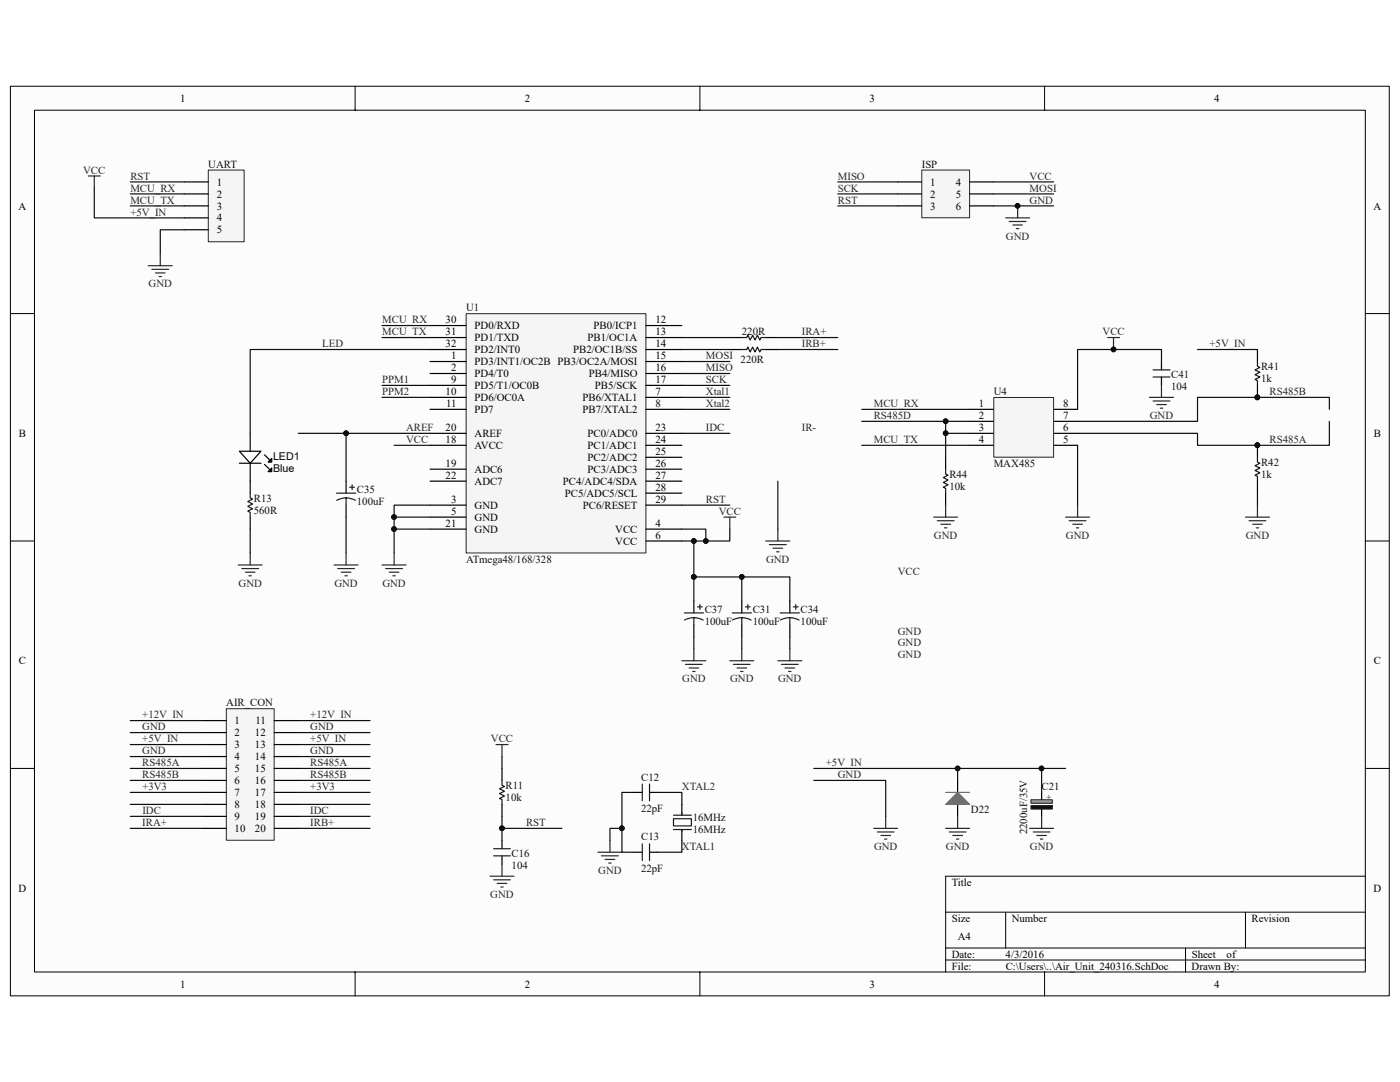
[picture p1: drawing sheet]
<svg xmlns="http://www.w3.org/2000/svg" width="279mm" height="216mm" viewBox="0 0 279 216" stroke-linecap="round" stroke-linejoin="round" font-family="sans-serif">
<path d="M2.1 17.2h275.2v181.5h-275.2z" fill="#fcfcfc"/>
<path d="M2.1 17.2h275.2v181.5h-275.2z" fill="none" stroke="#000" stroke-width=".2"/>
<path d="M6.9 22h265.6v172h-265.6z" fill="#fcfcfc"/>
<g fill="none" stroke="#000" stroke-width=".2">
<path d="M70.9 17.2v4.8M139.7 17.2v4.8M208.5 17.2v4.8M6.9 22h265.6v172h-265.6zM2.1 62.6h4.8M272.5 62.6h4.8M2.1 107.9h4.8M272.5 107.9h4.8M2.1 153.3h4.8M272.5 153.3h4.8M272.5 174.8h-83.8v19.2M70.9 194v4.7"/>
<path d="M139.7 194v4.7M188.7 182h83.8M188.7 189.2h83.8M188.7 191.6h83.8M200.7 182v7.2M208.5 194v4.7M236.6 189.2v4.8M248.6 182v7.2"/>
</g>
<path d="M93 62.6h35.9v47.7h-35.9z" fill="#f5f5f5"/>
<path d="M93 62.6h35.9v47.7h-35.9z" fill="none" stroke="#262626" stroke-width=".2"/>
<g fill="none" stroke="#000" stroke-width=".24">
<path d="M85.8 65h7.2M85.8 67.4h7.2M85.8 69.7h7.2M85.8 72.1h7.2M85.8 74.5h7.2M85.8 76.9h7.2M85.8 79.3h7.2M128.9 65h7.2M128.9 67.4h7.2M128.9 69.7h7.2M128.9 72.1h7.2M128.9 74.5h7.2"/>
<path d="M128.9 76.9h7.2M128.9 79.3h7.2M85.8 81.7h7.2M85.8 86.5h7.2M85.8 88.9h7.2M85.8 93.6h7.2M85.8 96h7.2M128.9 81.7h7.2M128.9 86.5h7.2M128.9 88.9h7.2M128.9 93.6h7.2M128.9 96h7.2"/>
<path d="M128.9 91.2h7.2M128.9 98.4h7.2M85.8 100.8h7.2M85.8 105.6h7.2M85.8 103.2h7.2M128.9 100.8h7.2M128.9 105.6h7.2M128.9 107.9h7.2"/>
</g>
<g fill="none" stroke="#262626" stroke-width=".24">
<path d="M17.6 35.1h2.4M18.8 35.1v2.4M29.6 53h4.8M30.3 53.7h3.4M31 54.5h1.9M31.7 55.2h.5M32 50.6v2.4M66.7 112.7h4.8M67.4 113.5h3.3M68.1 114.2h1.9M68.8 114.9h.5M69.1 110.3v2.4"/>
<path d="M76.2 112.7h4.8M77 113.5h3.3M77.7 114.2h1.9M78.4 114.9h.5M78.7 110.3v2.4M144.5 103.2h2.4M145.6 103.2v2.4"/>
</g>
<g fill="none" stroke="#0e0e0e" stroke-width=".24">
<path d="M18.8 37.5v6h18M26 38.7h10.8M26 41.1h10.8M36.8 45.8h-4.8v4.8M76.2 65h9.6M76.2 67.4h9.6M76.2 76.9h9.6M76.2 79.3h9.6M136.1 76.9h9.5M136.1 79.3h9.5M136.1 74.5h9.5M136.1 72.1h9.5"/>
<path d="M136.1 81.7h9.5M78.7 103.2h7.1M78.7 105.6h7.1M85.8 100.8h-7.1v9.5M136.1 105.6h4.8v2.3M136.1 100.8h9.5"/>
</g>
<g fill="#0e0e0e" stroke="#0e0e0e" stroke-width=".2">
<circle cx="78.6" cy="103.2" r=".46"/>
<circle cx="78.6" cy="105.6" r=".46"/>
<circle cx="140.9" cy="108" r=".47"/>
</g>
<path d="M41.6 34h7.1v14.2h-7.1z" fill="#f5f5f5"/>
<path d="M41.6 33.9h7.1v14.3h-7.1z" fill="none" stroke="#262626" stroke-width=".2"/>
<path d="M36.8 36.3h4.8M36.8 38.7h4.8M36.8 41.1h4.8M36.8 43.5h4.8M36.8 45.8h4.8" fill="none" stroke="#000" stroke-width=".24"/>
<path d="M26 36.3h10.8M59.5 143.8h14.4M59.5 146.2h14.4M59.5 148.6h14.4M59.5 151h14.4M59.5 153.3h14.4M59.5 155.7h14.4" fill="none" stroke="#0e0e0e" stroke-width=".24"/>
<path d="M45.2 141.4h9.5v26.3h-9.5z" fill="#f5f5f5"/>
<path d="M45.2 141.4h9.5v26.3h-9.5z" fill="none" stroke="#262626" stroke-width=".2"/>
<g fill="none" stroke="#000" stroke-width=".24">
<path d="M40.4 143.8h4.7M40.4 146.2h4.7M40.4 148.6h4.7M40.4 151h4.7M40.4 153.3h4.7M40.4 155.7h4.7M40.4 158.1h4.7M54.7 143.8h4.8M54.7 146.2h4.8M54.7 148.6h4.8M54.7 151h4.8M54.7 153.3h4.8"/>
<path d="M54.7 155.7h4.8M54.7 158.1h4.8M100.2 153.3v2.4M126.5 158.1h1.7M129.6 158.1h1.7M207.9 158.1v1.9M40.4 160.5h4.7M40.4 162.9h4.7M40.4 165.3h4.7M54.7 160.5h4.8M54.7 162.9h4.8M54.7 165.3h4.8"/>
<path d="M100.2 160.5v2.4M100.2 167.7v1.7M100.2 170.8v1.6M126.5 170.1h1.7M129.6 170.1h1.7M136.1 160.5v2.2M136.1 165.5v2.2M207.9 161v1.9"/>
</g>
<g fill="none" stroke="#0e0e0e" stroke-width=".24">
<path d="M26 158.1h14.4M26 143.8h14.4M26 146.2h14.4M26 148.6h14.4M26 151h14.4M26 153.3h14.4M26 155.7h14.4M59.5 158.1h14.4M100.2 151v2.3M126.5 158.1h-2.4v7.2M131.3 158.1h4.8v2.4M26 162.9h14.4"/>
<path d="M26 160.5h14.4M26 165.3h14.4M59.5 162.9h14.4M59.5 160.5h14.4M59.5 165.3h14.4M100.2 165.3h11.9M100.2 162.9v4.8M121.7 167.7v-2.4h2.4v4.8h2.4M136.1 167.7v2.4h-4.8"/>
</g>
<path d="M99 148.6h2.4M100.2 148.6v2.4M97.8 174.8h4.8M98.5 175.6h3.4M99.2 176.3h1.9M99.9 177h.5M100.2 172.4v2.4M119.3 170.1h4.8M120 170.8h3.4M120.8 171.5h1.9M121.5 172.2h.5M121.7 167.7v2.4" fill="none" stroke="#262626" stroke-width=".24"/>
<path d="M100.2 155.7v1l.5 .2-1 .5 1 .5-1 .4 1 .5-1 .5 .5 .3v.9M128.2 156.4v3.4M129.6 156.4v3.4M98.5 170.8h3.4M98.5 169.4h3.4M128.2 168.4v3.3M129.6 168.4v3.3M134.4 163.4h3.6v1.4h-3.6zM134.4 165.5h3.6M134.4 162.7h3.6M136.1 162.2v.5M136.1 165.5v.5" fill="none" stroke="#1c1c1c" stroke-width=".24"/>
<g fill="#0e0e0e" stroke="#0e0e0e" stroke-width=".2">
<circle cx="124.1" cy="165.3" r=".46"/>
<circle cx="100.2" cy="165.3" r=".47"/>
</g>
<path d="M205.8 159.6h4.2v.7h-4.2z" fill="#969696"/>
<path d="M205.7 159.6h4.3v.7h-4.3z" fill="none" stroke="#262626" stroke-width=".2"/>
<path d="M205.8 160.8h4.2v.7h-4.2z" fill="#0e0e0e"/>
<path d="M205.7 160.8h4.3v.7h-4.3z" fill="none" stroke="#262626" stroke-width=".2"/>
<path d="M174.4 165.3h4.8M175.1 166h3.3M175.8 166.7h1.9M176.5 167.4h.5M176.8 162.9v2.4M205.5 165.3h4.8M206.2 166h3.3M206.9 166.7h1.9M207.6 167.4h.5M207.9 162.9v2.4" fill="none" stroke="#262626" stroke-width=".24"/>
<path d="M191.1 155.7v2.4M191.1 160.5v2.4" fill="none" stroke="#000" stroke-width=".24"/>
<path d="M188.7 160.5l2.4-2.4 2.4 2.4z" fill="#717171"/>
<path d="M188.7 158.1h4.8M188.7 160.5l2.4-2.4 2.4 2.4z" fill="none" stroke="#717171" stroke-width=".24"/>
<path d="M188.7 165.3h4.8M189.4 166h3.4M190.2 166.7h1.9M190.9 167.4h.5M191.1 162.9v2.4" fill="none" stroke="#262626" stroke-width=".24"/>
<path d="M162.4 155.7h14.4v7.2M162.4 153.3h50.3M191.1 153.3v2.4M207.9 153.3v4.8" fill="none" stroke="#0e0e0e" stroke-width=".24"/>
<g fill="#0e0e0e" stroke="#0e0e0e" stroke-width=".2">
<circle cx="191.1" cy="153.3" r=".46"/>
<circle cx="207.9" cy="153.3" r=".46"/>
</g>
<path d="M184 34h9.5v9.5h-9.5z" fill="#f5f5f5"/>
<path d="M184 33.9h9.5v9.6h-9.5z" fill="none" stroke="#262626" stroke-width=".2"/>
<g fill="none" stroke="#000" stroke-width=".24">
<path d="M179.2 36.3h4.7M179.2 38.7h4.7M193.5 36.3h4.8M193.5 38.7h4.8M179.2 41.1h4.7M193.5 41.1h4.8M193.5 81.7h4.8M193.5 84.1h4.8M193.5 86.5h4.8M193.5 88.9h4.8M200 82.9h2.6M210.3 81.7h4.8"/>
<path d="M210.3 84.1h4.8M210.3 86.5h4.8M210.3 88.9h4.8"/>
</g>
<path d="M167.2 36.3h12M167.2 38.7h12M198.3 36.3h12M198.3 38.7h12M167.2 41.1h12M198.3 41.1h12" fill="none" stroke="#0e0e0e" stroke-width=".24"/>
<circle cx="203.1" cy="41.1" r=".46" fill="#0e0e0e" stroke="#0e0e0e" stroke-width=".2"/>
<path d="M200.7 43.5h4.8M201.4 44.2h3.4M202.1 44.9h1.9M202.8 45.6h.5M203.1 41.1v2.4" fill="none" stroke="#262626" stroke-width=".24"/>
<path d="M198.4 79.3h11.9v11.9h-11.9z" fill="#f5f5f5"/>
<path d="M198.3 79.3h12v11.9h-12z" fill="none" stroke="#262626" stroke-width=".2"/>
<g fill="none" stroke="#262626" stroke-width=".24">
<path d="M221 67.4h2.4M222.2 67.4v2.3M229.4 79.3h4.8M231.8 76.9v2.4M230.1 80h3.4M230.8 80.7h2M231.6 81.4h.5M47.5 112.7h4.8M48.3 113.5h3.3M49 114.2h1.9M49.7 114.9h.5M49.9 110.3v2.4"/>
<path d="M152.8 107.9h4.8M153.5 108.7h3.4M154.3 109.4h1.9M155 110.1h.5M155.2 105.6v2.3M186.3 103.2h4.8M187 103.9h3.4M187.8 104.6h1.9M188.5 105.3h.5M188.7 100.8v2.4M212.7 103.2h4.7M213.4 103.9h3.3"/>
<path d="M214.1 104.6h1.9M214.8 105.3h.5M215.1 100.8v2.4M248.6 103.2h4.7M249.3 103.9h3.3M250 104.6h1.9M250.7 105.3h.5M251 100.8v2.4M136.1 131.8h4.8M136.8 132.6h3.3M137.5 133.3h1.9M138.2 134h.5"/>
<path d="M138.5 129.5v2.3M145.6 131.8h4.8M146.4 132.6h3.3M147.1 133.3h1.9M147.8 134h.5M148 129.5v2.3M155.2 131.8h4.8M155.9 132.6h3.4M156.7 133.3h1.9M157.4 134h.5M157.6 129.5v2.3"/>
</g>
<g fill="#0e0e0e" stroke="#0e0e0e" stroke-width=".2">
<circle cx="222.2" cy="69.7" r=".47"/>
<circle cx="250.9" cy="79.3" r=".46"/>
<circle cx="250.9" cy="88.8" r=".46"/>
<circle cx="188.7" cy="86.4" r=".46"/>
<circle cx="188.7" cy="84.1" r=".47"/>
<circle cx="69.1" cy="86.4" r=".46"/>
<circle cx="140.9" cy="108" r=".47"/>
<circle cx="138.5" cy="107.9" r=".47"/>
<circle cx="138.5" cy="115.1" r=".47"/>
<circle cx="148" cy="115.1" r=".47"/>
</g>
<g fill="none" stroke="#000" stroke-width=".24">
<path d="M145.6 67.4h2.4M145.6 69.7h2.4M152.8 67.4h2.4M152.8 69.7h2.4M231.8 72.1v1.7M231.8 75.2v1.7M251 69.7v2.4M251 76.9v2.4M47.8 90h4.3l-2.2 2.4zM47.8 92.4h4.3M49.9 86.5v3.5M49.9 92.4v6"/>
<path d="M52.8 92.7l1 .9M52.8 90.8l1 .9M54.2 93.4v.7h-.7zM54.2 91.5v.7h-.7zM69.1 96v2.4M188.7 91.2v2.4M188.7 98.4v2.4M251 88.9v2.3M251 96v2.4M49.9 103.2v2.4M69.1 100.8v2.4M138.5 119.9v2.4"/>
<path d="M148 119.9v2.4M157.6 119.9v2.4M138.5 124.7v2.4M148 124.7v2.4M157.6 124.7v2.4"/>
</g>
<g fill="none" stroke="#1c1c1c" stroke-width=".24">
<path d="M148 67.4h1l.2-.5 .5 .9 .5-.9 .5 .9 .5-.9 .4 .9 .3-.4h.9M148 69.7h1l.2-.4 .5 .9 .5-.9 .5 .9 .5-.9 .4 .9 .3-.5h.9M230.1 75.2h3.4M230.1 73.8h3.4M251 72.1v1l.4 .2-.9 .5 .9 .5-.9 .5 .9 .4-.9 .5 .5 .2v1M49.9 98.4v1l.5 .2-1 .5 1 .5-1 .4 1 .5-1 .5 .5 .2v1M67.2 98.4h3.8M67.2 99.8l1.1-.4h.8h.7l1.1 .4M69.1 99.4v1.4M69.8 97.2h.9M70.3 96.7v1M188.7 93.6v1l.5 .2-.9 .5 .9 .5-.9 .5 .9 .4-.9 .5 .4 .3v.9"/>
<path d="M251 91.2v1l.4 .2-.9 .5 .9 .5-.9 .5 .9 .4-.9 .5 .5 .3v.9M136.6 122.3h3.8M136.6 123.7l1.1-.4h.8l1.1 .1 .7 .3M138.5 123.3v1.4M139.2 121.1h.9M139.7 120.6v1M146.1 122.3h3.9M146.2 123.7l1.1-.4h.8l1.1 .1 .7 .3M148 123.3v1.4M148.8 121.1h.9M149.2 120.6v1M155.7 122.3h3.8"/>
<path d="M155.7 123.7l1.1-.4h.9l1.1 .1 .7 .3M157.6 123.3v1.4M158.3 121.1h1M158.8 120.6v1"/>
</g>
<g fill="none" stroke="#0e0e0e" stroke-width=".24">
<path d="M85.8 69.7h-35.9v16.8M136.1 69.7h9.5M136.1 67.4h9.5M155.2 69.7h12M155.2 67.4h12M231.8 72.1v-2.4h-16.7v12M239 69.7h12M59.5 86.5h26.3M69.1 86.5v9.5M78.7 88.9h7.1M136.1 86.5h9.5M155.2 96v9.6"/>
<path d="M172 81.7h21.5M172 88.9h21.5M172 84.1h16.7M193.5 86.5h-4.8v4.7M193.5 84.1h-4.8v2.4M215.1 88.9v11.9M251 98.4v2.4M265.3 81.7v-2.4h-26.3v4.8h-23.9M265.3 84.1v4.8h-26.3v-2.4h-23.9M49.9 105.6v4.7M69.1 103.2v7.1M138.5 107.9v12"/>
<path d="M138.5 115.1h9.5v4.8M145.6 105.6v2.3h-9.5M148 115.1h9.6v4.8M138.5 127.1v2.4M148 127.1v2.4M157.6 127.1v2.4"/>
</g>
<path d="M53.5 94.1l.7-.7v.7zM53.5 92.2l.7-.7v.7z" fill="#000"/>
<g font-size="2.2">
<text x="35.9" y="20.3">1</text>
<text x="104.7" y="20.3">2</text>
<text x="173.5" y="20.3">3</text>
<text x="242.3" y="20.3">4</text>
<text x="3.7" y="41.8">A</text>
<text x="43.2" y="37">1</text>
<text x="43.2" y="39.4">2</text>
<text x="43.2" y="41.8">3</text>
<text x="185.6" y="37">1</text>
<text x="185.6" y="39.4">2</text>
<text x="185.6" y="41.8">3</text>
<text x="190.8" y="37">4</text>
<text x="190.8" y="39.4">5</text>
<text x="190.8" y="41.8">6</text>
<text x="274.1" y="41.8">A</text>
<text x="43.2" y="44.2">4</text>
<text x="43.2" y="46.6">5</text>
<text x="88.9" y="64.5">30</text>
<text x="94.7" y="65.7">PD0/RXD</text>
<text x="118.5" y="65.7">PB0/ICP1</text>
<text x="130.8" y="64.5">12</text>
<text x="88.9" y="66.9">31</text>
<text x="88.9" y="69.3">32</text>
<text x="90" y="71.7">1</text>
<text x="94.7" y="68.1">PD1/TXD</text>
<text x="94.7" y="70.5">PD2/INT0</text>
<text x="114.4" y="70.5">PB2/OC1B/SS</text>
<text x="117.3" y="68.1">PB1/OC1A</text>
<text x="130.8" y="69.3">14</text>
<text x="130.8" y="71.7">15</text>
<text x="130.8" y="66.9">13</text>
<text x="90" y="74.1">2</text>
<text x="90" y="76.5">9</text>
<text x="94.7" y="72.9">PD3/INT1/OC2B PB3/OC2A/MOSI</text>
<text x="94.7" y="75.2">PD4/T0</text>
<text x="94.7" y="77.6">PD5/T1/OC0B</text>
<text x="117.5" y="75.2">PB4/MISO</text>
<text x="118.7" y="77.6">PB5/SCK</text>
<text x="130.8" y="74.1">16</text>
<text x="130.8" y="76.5">17</text>
<text x="88.9" y="78.8">10</text>
<text x="89" y="81.2">11</text>
<text x="94.7" y="80">PD6/OC0A</text>
<text x="94.7" y="82.4">PD7</text>
<text x="116.2" y="80">PB6/XTAL1</text>
<text x="116.2" y="82.4">PB7/XTAL2</text>
<text x="130.8" y="78.8">7</text>
<text x="130.8" y="81.2">8</text>
<text x="195.3" y="81.2">1</text>
<text x="195.3" y="83.6">2</text>
<text x="212.2" y="81.2">8</text>
<text x="212.2" y="83.6">7</text>
<text x="3.7" y="87.2">B</text>
<text x="88.9" y="86">20</text>
<text x="88.9" y="88.4">18</text>
<text x="94.7" y="87.2">AREF</text>
<text x="94.7" y="89.6">AVCC</text>
<text x="117.3" y="87.2">PC0/ADC0</text>
<text x="117.3" y="89.6">PC1/ADC1</text>
<text x="130.8" y="86">23</text>
<text x="130.8" y="88.4">24</text>
<text x="195.3" y="86">3</text>
<text x="195.3" y="88.4">4</text>
<text x="212.2" y="86">6</text>
<text x="212.2" y="88.4">5</text>
<text x="274.2" y="87.2">B</text>
<text x="88.9" y="93.2">19</text>
<text x="88.9" y="95.6">22</text>
<text x="94.7" y="94.4">ADC6</text>
<text x="117.3" y="92">PC2/ADC2</text>
<text x="117.3" y="94.4">PC3/ADC3</text>
<text x="130.8" y="95.6">27</text>
<text x="130.8" y="90.8">25</text>
<text x="130.8" y="93.2">26</text>
<text x="90" y="100.3">3</text>
<text x="94.7" y="96.8">ADC7</text>
<text x="94.7" y="101.5">GND</text>
<text x="112.4" y="96.8">PC4/ADC4/SDA</text>
<text x="112.7" y="99.1">PC5/ADC5/SCL</text>
<text x="116.3" y="101.5">PC6/RESET</text>
<text x="130.8" y="100.3">29</text>
<text x="130.8" y="97.9">28</text>
<text x="88.9" y="105.1">21</text>
<text x="90" y="102.7">5</text>
<text x="94.7" y="103.9">GND</text>
<text x="94.7" y="106.3">GND</text>
<text x="122.8" y="106.3">VCC</text>
<text x="130.8" y="105.1">4</text>
<text x="130.8" y="107.5">6</text>
<text x="122.8" y="108.7">VCC</text>
<text x="3.7" y="132.6">C</text>
<text x="274.2" y="132.6">C</text>
<text x="46.8" y="144.5">1</text>
<text x="46.8" y="146.9">2</text>
<text x="46.8" y="149.3">3</text>
<text x="50.9" y="146.9">12</text>
<text x="50.9" y="149.3">13</text>
<text x="51" y="144.5">11</text>
<text x="46.8" y="151.7">4</text>
<text x="46.8" y="154.1">5</text>
<text x="50.9" y="151.7">14</text>
<text x="50.9" y="154.1">15</text>
<text x="46.8" y="156.5">6</text>
<text x="46.8" y="158.9">7</text>
<text x="46.8" y="161.2">8</text>
<text x="50.9" y="156.5">16</text>
<text x="50.9" y="158.9">17</text>
<text x="50.9" y="161.2">18</text>
<text x="46.8" y="163.6">9</text>
<text x="46.8" y="166">10</text>
<text x="50.9" y="163.6">19</text>
<text x="50.9" y="166">20</text>
<text x="3.7" y="178">D</text>
<text x="189.9" y="176.8">Title</text>
<text x="274.1" y="178">D</text>
<text x="189.9" y="183.9">Size</text>
<text x="201.9" y="183.9">Number</text>
<text x="249.8" y="183.9">Revision</text>
<text x="189.9" y="191.1">Date:</text>
<text x="191.1" y="187.5">A4</text>
<text x="200.7" y="191.1">4/3/2016</text>
<text x="237.8" y="191.1">Sheet</text>
<text x="244.8" y="191.1">of</text>
<text x="35.9" y="197.1">1</text>
<text x="104.7" y="197.1">2</text>
<text x="173.5" y="197.1">3</text>
<text x="189.9" y="193.5">File:</text>
<text x="200.7" y="193.5">C:\Users\..\Air_Unit_240316.SchDoc</text>
<text x="237.8" y="193.5">Drawn By:</text>
<text x="242.3" y="197.1">4</text>
</g>
<g font-size="2.2" fill="#262626">
<text x="16.6" y="34.6">VCC</text>
<text x="26" y="35.9">RST</text>
<text x="167.2" y="35.9">MISO</text>
<text x="205.5" y="35.9">VCC</text>
<text x="26" y="38.2">MCU_RX</text>
<text x="26" y="40.6">MCU_TX</text>
<text x="167.2" y="38.2">SCK</text>
<text x="167.2" y="40.6">RST</text>
<text x="205.5" y="38.2">MOSI</text>
<text x="205.5" y="40.6">GND</text>
<text x="26" y="43">+5V_IN</text>
<text x="200.8" y="47.8">GND</text>
<text x="29.7" y="57.3">GND</text>
<text x="76.3" y="64.5">MCU_RX</text>
<text x="64.3" y="69.3">LED</text>
<text x="76.3" y="66.9">MCU_TX</text>
<text x="140.9" y="71.7">MOSI</text>
<text x="160" y="66.9">IRA+</text>
<text x="160" y="69.3">IRB+</text>
<text x="220" y="66.9">VCC</text>
<text x="241.4" y="69.3">+5V_IN</text>
<text x="76.3" y="76.5">PPM1</text>
<text x="140.9" y="74.1">MISO</text>
<text x="140.9" y="76.5">SCK</text>
<text x="76.3" y="78.8">PPM2</text>
<text x="140.9" y="78.8">Xtal1</text>
<text x="140.9" y="81.2">Xtal2</text>
<text x="174.4" y="81.2">MCU_RX</text>
<text x="174.4" y="83.6">RS485D</text>
<text x="229.5" y="83.6">GND</text>
<text x="253.4" y="78.8">RS485B</text>
<text x="81" y="86">AREF</text>
<text x="81" y="88.4">VCC</text>
<text x="140.9" y="86">IDC</text>
<text x="160" y="86">IR-</text>
<text x="174.4" y="88.4">MCU_TX</text>
<text x="253.4" y="88.4">RS485A</text>
<text x="140.9" y="100.3">RST</text>
<text x="143.4" y="102.7">VCC</text>
<text x="186.4" y="107.5">GND</text>
<text x="212.7" y="107.5">GND</text>
<text x="248.6" y="107.5">GND</text>
<text x="152.9" y="112.3">GND</text>
<text x="47.6" y="117.1">GND</text>
<text x="66.7" y="117.1">GND</text>
<text x="76.3" y="117.1">GND</text>
<text x="179.2" y="114.7">VCC</text>
<text x="179.2" y="126.6">GND</text>
<text x="179.2" y="129">GND</text>
<text x="179.2" y="131.4">GND</text>
<text x="136.1" y="136.2">GND</text>
<text x="145.7" y="136.2">GND</text>
<text x="155.3" y="136.2">GND</text>
<text x="28.4" y="143.3">+12V_IN</text>
<text x="61.9" y="143.3">+12V_IN</text>
<text x="28.4" y="145.7">GND</text>
<text x="28.4" y="148.1">+5V_IN</text>
<text x="61.9" y="145.7">GND</text>
<text x="61.9" y="148.1">+5V_IN</text>
<text x="98" y="148.1">VCC</text>
<text x="28.4" y="150.5">GND</text>
<text x="28.4" y="155.3">RS485B</text>
<text x="28.4" y="152.9">RS485A</text>
<text x="61.9" y="150.5">GND</text>
<text x="61.9" y="155.3">RS485B</text>
<text x="61.9" y="152.9">RS485A</text>
<text x="164.8" y="152.9">+5V_IN</text>
<text x="167.2" y="155.3">GND</text>
<text x="28.4" y="157.7">+3V3</text>
<text x="61.9" y="157.7">+3V3</text>
<text x="136.1" y="157.7">XTAL2</text>
<text x="28.4" y="164.8">IRA+</text>
<text x="28.4" y="162.4">IDC</text>
<text x="61.9" y="162.4">IDC</text>
<text x="61.9" y="164.8">IRB+</text>
<text x="105" y="164.8">RST</text>
<text x="136.1" y="169.6">XTAL1</text>
<text x="174.4" y="169.6">GND</text>
<text x="188.8" y="169.6">GND</text>
<text x="205.5" y="169.6">GND</text>
<text x="97.9" y="179.2">GND</text>
<text x="119.4" y="174.4">GND</text>
</g>
<g font-size="2.2" fill="#0e0e0e">
<text x="41.6" y="33.5">UART</text>
<text x="184" y="33.5">ISP</text>
<text x="93" y="62.1">U1</text>
<text x="148.1" y="66.9">220R</text>
<text x="147.8" y="72.4">220R</text>
<text x="233.7" y="77.9">104</text>
<text x="233.7" y="75.5">C41</text>
<text x="251.7" y="76.2">1k</text>
<text x="251.7" y="73.8">R41</text>
<text x="198.3" y="78.8">U4</text>
<text x="189.5" y="95.3">R44</text>
<text x="198.3" y="93.2">MAX485</text>
<text x="251.7" y="95.3">1k</text>
<text x="251.7" y="92.9">R42</text>
<text x="50.7" y="100.1">R13</text>
<text x="71.2" y="100.8">100uF</text>
<text x="71.2" y="98.4">C35</text>
<text x="189.5" y="97.7">10k</text>
<text x="50.7" y="102.5">560R</text>
<text x="93" y="112.3">ATmega48/168/328</text>
<text x="140.6" y="124.7">100uF</text>
<text x="140.6" y="122.3">C37</text>
<text x="150.2" y="124.7">100uF</text>
<text x="150.2" y="122.3">C31</text>
<text x="159.8" y="124.7">100uF</text>
<text x="159.8" y="122.3">C34</text>
<text x="45.1" y="140.9">AIR_CON</text>
<text x="128" y="155.7">C12</text>
<text x="100.9" y="159.8">10k</text>
<text x="100.9" y="157.4">R11</text>
<text x="128" y="162">22pF</text>
<text x="207.9" y="157.7">C21</text>
<text x="128" y="167.7">C13</text>
<text x="138.2" y="163.9">16MHz</text>
<text x="138.2" y="166.3">16MHz</text>
<text x="193.8" y="162.2">D22</text>
<text x="205" y="166.5" transform="rotate(-90 205 166.5)">2200uF/35V</text>
<text x="102.1" y="173.4">104</text>
<text x="102.1" y="171">C16</text>
<text x="128" y="173.9">22pF</text>
</g>
<g font-size="2.1">
<text x="54.5" y="94.1">Blue</text>
<text x="54.5" y="91.8">LED1</text>
</g>
<text font-size="1.7" fill="#4c4c4c" x="208.9" y="159.7">+</text>
</svg>
